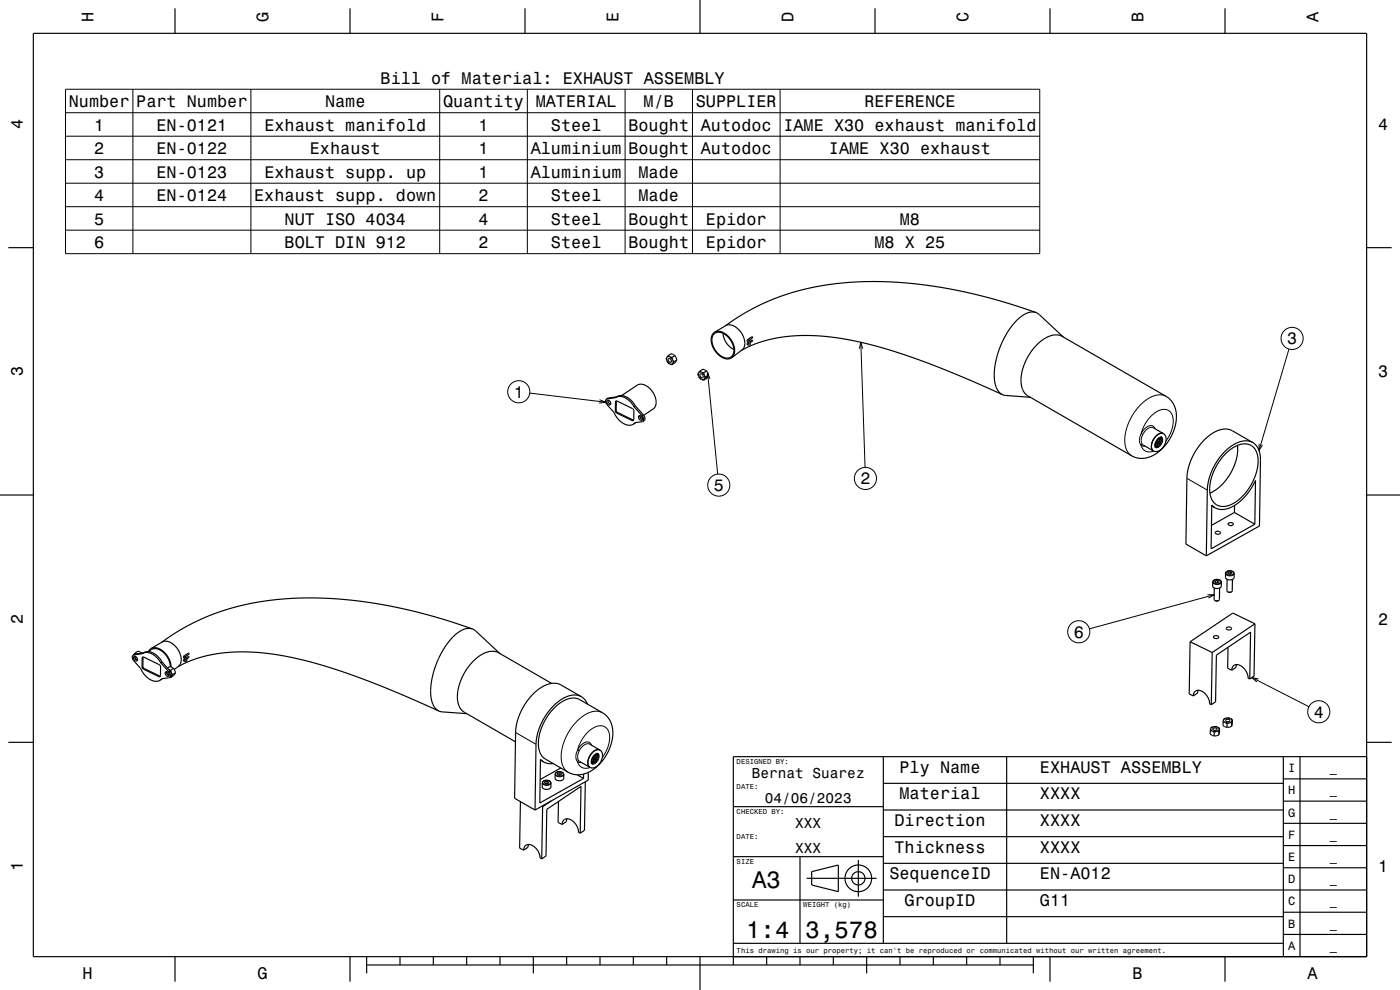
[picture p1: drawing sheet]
<svg xmlns="http://www.w3.org/2000/svg" width="420mm" height="297mm" viewBox="0 0 420 297" stroke-linecap="round" stroke-linejoin="round" font-family="sans-serif">
<g fill="none" stroke="#000" stroke-width=".35">
<path d="M10 10h400v277h-400zM52.5 2.5v7.5M105 2.5v7.5M157.5 2.5v7.5M210 0v10M262.5 2.5v7.5M315 2.5v7.5M367.5 2.5v7.5M2.5 74.3h7.5M410 74.3h7.5M214.4 99.7a4 4 0 0 0 .1 5.6 4 4 0 0 0 5 2M214.4 99.7a4.5 4.5 0 0 1 5.3 2.9 3.8 3.8 0 0 1-.2 4.7"/>
<path d="M214.4 99.7l3.3-2a3.4 3.4 0 0 1 4.2 1.5 4.6 4.6 0 0 1 1.1 5.4l-3.5 2.7M310.8 93.8a5.7 5.7 0 0 0-5.7 2.3 24.4 24.4 0 0 0-6.6 18.8 4.1 4.1 0 0 0 4.9 3.9l5.7 .4M310.8 93.8l.9 .5 7.3 6.8M310.8 93.8a140.1 140.1 0 0 0-53.2-9.2 69.9 69.9 0 0 0-40 13.1M181.9 119.7a1.18 1.18 0 0 0 .2 1.7l2.1 2.3a5.3 5.3 0 0 0 5.4 3.7l.5-.2M184.7 119.3l-2.8 .4M184.7 119.3a3.7 3.7 0 0 1 5.1 1.3l.8 1.2M184.7 119.3a4.1 4.1 0 0 1 5.1 2.1l.4 .6M185 119.1l-2.4 .3-.7 .3M186.5 118.7l4.7-3.1a4 4 0 0 1 4.9 2.5 3.6 3.6 0 0 1-.2 4.6l-2.8 1.9M200 107.3v.8M200 107.3l-.1 .2 .1 .6"/>
<path d="M200 108.1l.1 .3M200.1 107.1l-.1 .2M200.1 108.4l.8 .7M200.4 106.7l-.3 .4M200.4 106.7l.4 .3M200.6 107.6a.63 .63 0 0 1 .7 .3 .63 .63 0 0 1-.2 .8l-.6-.6zM200.8 107l-.7 .1M200.8 107l.2 .1M200.9 109.1l.2 .1M201 107.1l.8 .7M201 107.1l.6 .1M201.1 109.2l.5 .2"/>
<path d="M201.6 107.2l.2 .6M201.8 107.8l.1 .3M201.8 109.1l-.7 .1M201.8 109.1l-.2 .3M201.9 108.1v.9M201.9 108.1l.3 .5M201.9 109l-.1 .1M202.2 108.6l-.3 .4M202.5 106.7l-1.2-.6-.9 .6M202.5 106.7l.5 1.3M202.5 106.7l-.9 .5M203 108l-.5 .8-.9 .6"/>
<path d="M203 108l-.8 .6M209.5 111.9l.1 .9M209.5 111.9l-.1 .3 .2 .6M209.6 112.8l.1 .2M209.6 111.7l-.1 .2M209.7 113l.7 .8M209.9 111.3l-.3 .4M209.9 111.3l.5 .3M210.1 112.2a.63 .63 0 0 1 .8 .3 .63 .63 0 0 1-.3 .8l-.5-.4zM210.4 111.6l-.8 .1M210.4 111.6l.2 .1M210.4 113.8l.2 .1"/>
<path d="M210.6 111.7l.7 .8M210.6 111.7l.5 .2M210.6 113.9l.5 .1M211.1 111.9l.2 .6M211.3 112.5l.1 .2M211.3 113.7l-.7 .2M211.3 113.7l-.2 .3M211.4 112.7v.9M211.4 112.7l.3 .5M211.4 113.6l-.1 .1M211.7 113.2l-.3 .4M212 111.3l-1.2-.5-.9 .5"/>
<path d="M212 111.3l.6 1.3M212 111.3l-.9 .6M212.6 112.6l-.9 .6M212.6 112.6l-.6 .9-.9 .5M214.2 100.2a3.1 3.1 0 0 1 4.4 1.1 4.3 4.3 0 0 1 .7 5.8 3.7 3.7 0 0 1-4.7-1.9 4.2 4.2 0 0 1-.4-5zM216.9 100a5.9 5.9 0 0 0 3.3 4.8M222.5 105.1a39.9 39.9 0 0 1 22.8-4.4 110.5 110.5 0 0 1 32.7 8.1l10.9 4.3 11.8 5.3M224.5 103.1h.1M224.5 102.1h.1M224.6 102.1a.68 .68 0 0 1 .6 .8 .68 .68 0 0 1-.8 .6l-.3-.5 .5-.4M224.6 102.1l1.2-.7-.1-.4-1.5 1v.3l.5 .7M224.7 103l-.1 .1"/>
<path d="M224.9 102.4l.8-.3 .1 .2-.7 .5M311 103.5a7.2 7.2 0 0 1 7.3-2.8l31.5 18.2a7.5 7.5 0 0 1 2.8 8.9 12.6 12.6 0 0 1-9.4 9.7h-1.6l-1.7-.6-31.5-18.1a6.3 6.3 0 0 1-1.9-6.6 17.1 17.1 0 0 1 4.5-8.7zM182.2 120.1a.84 .84 0 0 1 .9 .4 .84 .84 0 0 1-.1 1 .91 .91 0 0 1-.8-1.4zM182.4 120a1.06 1.06 0 0 0 .8 1.2M184.7 120.3h.4l4.8 2.4 .3 .6-.2 2.8-.3 .1-4.9-2.4-.2-.6zM184.9 120.3v2.7l.2 .6 5 2.5M190.2 122l2.4 2.7a1.25 1.25 0 0 1 .2 1.7M190.6 121.8l2.4 2.7a1.14 1.14 0 0 1-.2 1.9M190.6 121.8l-.4 .2M190.7 126.8l-.6 .4M191.7 124.7a.84 .84 0 0 1 .9 .4 .84 .84 0 0 1-.1 1 .92 .92 0 0 1-.8-1.4zM191.9 124.7a1.06 1.06 0 0 0 .8 1.2"/>
<path d="M192.5 125l-.5 .3M192.8 126.4l-2.3 .4-.4 .4M343 133.5l3 1.8M346 128.3l3 1.8M346.5 133.6h.1M346.5 133.5h.3M346.5 133.6h.3M346.5 133.3h.1M346.5 133.8v.1M346.5 133.1h.2M346.5 133.9l.3 .1M346.5 133.8h.1"/>
<path d="M346.6 133h.1M346.6 133.8h.3l-.1 .1M346.6 133.8h-.1M346.7 133.9h.1M346.7 133.9h-.1M346.7 134.1h.1M346.7 134.1l.3 .1M346.7 134.1h.3M346.7 133h.1M346.7 133v.1M346.7 133.1l-.2 .2M346.8 132.7h.1"/>
<path d="M346.8 133.6h-.3M346.8 133.5v.1M346.8 133.5h.1M347 133.1h.1M347 133.1v.1M347 133.6l.4-.2-.3 .2M347 134.1v.1M347 133.6h.1M347.1 133.6h.1M347.1 132.4v.3h-.3M347.1 132.4l-.3 .3M347.1 132.5l-.2 .3"/>
<path d="M347.2 132.2h.1M347.2 133.9h.1M347.2 133.9h.4M347.3 132.9l-.3 .2M347.3 132.9h.1M347.3 131.8l-.1 .4M347.3 131.8h.1M347.3 131.8l.1 .3-.2 .1M347.3 132.9v.1M347.3 131.9l-.1 .3M347.3 133l-.3 .2M347.3 131.8v.1"/>
<path d="M347.4 133.5l-.3 .1M347.4 133.5h.1M347.4 132.7h.1M347.5 132.5l-.1 .2M347.5 131.5h.1M347.5 132.7h-.1M347.5 132.4v.1M347.5 132.3l-.1 .4M347.5 132.3h.1M347.5 132.3l.1 .1M347.5 133.1h.1M347.6 133.9l-.4 .1"/>
<path d="M347.6 133.9h.1M347.6 131.4l-.1 .1M347.6 133.9h-.4M347.6 132.4h-.1M347.6 132.8l.3 .1-.2 .2h-.2zM347.6 132.4l-.1 .3M347.7 133.5h.1M347.7 133.5v.1M347.7 131.3l.1 .1M347.7 131.6h.1M347.8 131.6v.4M347.8 131.4h.1"/>
<path d="M347.8 132h.1M347.8 132.8l-.2 .3M347.9 131.2v.1M347.9 131.3h.1M347.9 132.6h.1M347.9 131.4h.1M347.9 131.3v.1M348 132.2l-.1 .4M348 132.2h.1M348 133.3l-.3 .2M348 133.3h.1M348 131.2l.2 .1"/>
<path d="M348 132.2v.4M348 132.3v.3M348 133.3l.1 .1M348 133.3l-.3 .3M348 132.2v.1M348.1 131.5l.1 .4M348.1 133.4l-.4 .2M348.1 133v.1M348.1 133.1h.1M348.1 131.5h.1M348.1 131.5l.1 .1M348.1 131.1l.1 .2"/>
<path d="M348.1 131.6l.2 .2M348.2 133.1h.1M348.2 131.6l.1 .2M348.2 131.9h.1M348.2 131.3h.1M348.2 131.1l.3 .3M348.2 132.7l-.1 .3M348.2 132.7h.1M348.3 132.7h.1M348.3 131.9h-.1M348.3 131.1l.2 .3M348.3 132.7l-.1 .4"/>
<path d="M348.4 132.3v.1M348.4 131.5l.2 .3M348.4 131.5h.1M348.4 132.4h.1M348.4 131.4v.1M348.4 131.4l.1 .1M348.4 131.1a2.46 2.46 0 0 0-1.8 3.1M348.4 132l.1 .4M348.4 132v.3M348.5 131.5l.1 .3M348.5 132v.4M348.5 131.5h.1"/>
<path d="M348.5 131.5l.1 .2M348.5 132.4h.1M348.5 131.4h.1M348.6 131.8h.1M349 130.1a3.1 3.1 0 0 0-3.4 2.7 2.12 2.12 0 0 0 .4 2.5M349 130.1a3.1 3.1 0 0 0-3.4 2.7l-.2 1.5 .6 1M349 130.1a3.1 3.1 0 0 1-.8 4.8l-1.1 .6-1.1-.2M367.7 136.1l1.7-1.4 1.7-1 1.9-.5 1.5 .1 1.3 .7 1 1.2 .5 1.8 .1 2-.3 2.2-.9 2.5-1.1 2.2-1.5 2-1.6 1.7-1.7 1.3-1.8 .8-1.8 .2-1.7-.4-1.2-1.3-.8-1.8-.1-2.3 .6-2.9 .9-2.4 1.4-2.4zM371.2 133.6l.1 2-.4 2.2-.7 2-1.1 2.3-1.4 2-1.6 1.8-1.5 1.2-1.6 .8M375.8 132.8l-1.4-.5h-1.5l-1.7 .5-2 1.2-1.5 1.3-1.8 1.9-1.5 2.3-1.1 2.3-.7 2.5-.4 2.1-.3 20.4M375.8 132.8l.9 .7 .7 .9 .7 2.7-.3 20.7-15.9 9M375.8 132.8l-6.6-3.8-1.5-.3-1.6 .2-2.5 1.2-2.4 2-2.1 2.6-1.8 3.3-.8 2.5-.4 2.4-.3 20.3 6.1 3.6"/>
<path d="M0 148.5h10M363.5 151.8l1 .5M364.5 152.3l-1-.8-.2 13.1 13.2-7.3M364.5 152.3l1.4 .5h1.6l1.7-.5 1.6-.9 1.9-1.6 1.6-1.7 2.4-4-.2 13.2M364.6 159.6a.84 .84 0 0 1 .9-.3 .84 .84 0 0 1 .6 .7 .83 .83 0 0 1-.8 .3 .83 .83 0 0 1-.7-.7zM368.5 157.1a.83 .83 0 0 1 .8-.3 .83 .83 0 0 1 .7 .6 .84 .84 0 0 1-.9 .3 .84 .84 0 0 1-.6-.6zM370.3 153.7l6.2 3.6M370.3 153.7l-6.9 3.9M370.4 151.6l-.1 2.1M410 148.5h10M364 174.2a1.53 1.53 0 0 1 2.4 .4v1.2a1.5 1.5 0 0 1-2.6 0zM364.3 176.4l-.1 3.4 .3 .3"/>
<path d="M364.6 174.2v.5M365.2 174.8l-.3 .1M365.2 174.8h.1M365.2 174.1l-.6 .1M365.2 174.1l.6 .3-.2 .4-.6 .1-.5-.3 .1-.4M365.2 174.1v.7M365.9 176.4l-.1 3.4-.2 .3M367.8 171.6a1.53 1.53 0 0 1 2.5 .4l-.1 1.3a1.51 1.51 0 0 1-2.6-.1zM368.1 173.8v3.4l.2 .3M368.3 177.5l.5 .2 .7-.1M368.3 177.5l1.2 .1M368.4 171.7v.4"/>
<path d="M369.1 172.2l-.3 .1M369.1 172.2h.1M369.1 171.5l-.7 .2M369.1 171.5l.5 .3-.1 .4-.7 .1-.5-.3 .1-.3M369.1 171.5v.7M369.7 173.8v3.4l-.2 .4M39.9 196.5a1.18 1.18 0 0 0 .2 1.7l2.1 2.3a5.3 5.3 0 0 0 5.5 3.8l.4-.2M40.2 196.9a.84 .84 0 0 1 .9 .4 .84 .84 0 0 1-.1 1 .92 .92 0 0 1-.8-1.4zM40.2 196.3l-.1 .1M40.4 196.9a1.06 1.06 0 0 0 .8 1.1M40.5 195.9l-.3 .4M40.5 195.9l.3 .3"/>
<path d="M40.6 196.9v.6l.7 .4M40.8 196.2l-.6 .1M42.5 195.9l-1.1-.5-.9 .5M42.5 195.9l-.1 .1M42.5 195.9h.1M42.7 196.1l-2.8 .4M42.7 196.1a3.7 3.7 0 0 1 5.1 1.3l.8 1.2M42.7 196.1a4.1 4.1 0 0 1 5.1 2.1l.4 .7M42.7 197.2l.4-.1 4.9 2.4 .2 .6-.2 2.9h-.3l-4.9-2.4-.2-.6zM42.9 197.1v2.8l.2 .5 5 2.5M43 195.9l-2.4 .3-.7 .3M45.3 194.6l-.8 .9 .9-.6a4 4 0 0 1 4.9 2.5l.6 1.3 .2 1.3"/>
<path d="M45.3 194.6a4.4 4.4 0 0 1 5.3 2.9l.5 1.3 .2 1.3M45.3 194.6l3.3-2a3.4 3.4 0 0 1 4.2 1.5 4.6 4.6 0 0 1 1.1 5.4l-1.6 1.4M48.2 198.9l2.5 2.7a1.25 1.25 0 0 1 .1 1.6M48.6 198.6l2.4 2.7a1.14 1.14 0 0 1-.2 1.9M48.6 198.6l-.4 .3M53.4 200a40 40 0 0 1 22.8-4.3 110.7 110.7 0 0 1 32.7 8l10.9 4.4 11.9 5.2M55.4 198h.1M55.4 197h.1M55.4 197l.1 .1M55.5 197.1a.68 .68 0 0 1 .6 .7 .68 .68 0 0 1-.8 .6l-.3-.5 .5-.3M55.5 197.1l1.2-.8-.1-.4-1.6 1.1 .7 1M55.7 198h-.2"/>
<path d="M55.7 197.9l-.2 .1M55.9 197.3l.7-.3 .1 .3-.7 .4M141.7 188.7a5.7 5.7 0 0 0-5.7 2.3 24.4 24.4 0 0 0-6.6 18.8 4.5 4.5 0 0 0 2.2 3.5M141.7 188.7l1 .6 7.2 6.7M141.7 188.7a140.1 140.1 0 0 0-53.1-9.2 69.9 69.9 0 0 0-40 13.2M357 192.5l6.7 3.3M357 192.5l-.2 15.7 1.2 .6M363.7 195.8l-.3 15.6M364.1 190.9a.84 .84 0 0 1 .9-.3 .84 .84 0 0 1 .6 .7 .83 .83 0 0 1-.9 .3 .83 .83 0 0 1-.6-.7zM364.5 180.1l.5 .2 .6-.2M364.5 180.1h1.1M367.9 188.4a.84 .84 0 0 1 .9-.3 .84 .84 0 0 1 .6 .6 .83 .83 0 0 1-.8 .3 .83 .83 0 0 1-.7-.6z"/>
<path d="M368.4 194.2l-.1 6.3 1.2 .6M371 199.4l-.2 .8-1.3 .9M376.5 187.1l-6.6-3.2-12.9 8.6M376.5 187.1l-12.8 8.7M376.5 187.1l-.3 15.7-1.3 .9M48.7 203.6l-.6 .5M49.7 201.5a.84 .84 0 0 1 .9 .5 .84 .84 0 0 1-.1 .9 .92 .92 0 0 1-.8-1.4zM49.9 201.5a1.05 1.05 0 0 0 .8 1.2M50.1 201.5l.1 .6 .6 .5M50.2 200.4l.7-.4 1.1 .5M50.7 201l.5 .1M50.8 201l.5 .7"/>
<path d="M50.8 203.2l-2.3 .4-.4 .5M50.9 203.2l.3 .1M51.2 201.1l.1 .6M51.3 201.7l.1 .2M51.4 203l-.4 .1M51.4 203l-.2 .3M51.4 201.9l.1 .9M51.4 201.9l.4 .5M51.5 202.8l-.1 .2M51.8 202.4l-.3 .4M52 200.5l.6 1.3M52 200.5l-.8 .6"/>
<path d="M52.6 201.8l-.5 .9-.9 .6M52.6 201.8l-.8 .6M131.6 213.3l1 .3 7.4 .5M165.5 205l-15.9-9.2a5.9 5.9 0 0 0-6.5 1.5 14.4 14.4 0 0 0-5.5 14.1l.6 1.3 1 .9 15.4 8.9M166.1 212.6l1.5-1.4 1.8-1.1 1.5-.6 1.5-.1 1.4 .4 7 4a7.7 7.7 0 0 1 2.5 9.4 12.4 12.4 0 0 1-9.2 9.2l-1.9-.1-1.7-.6-7.1-4.1-.9-.8-.5-1-.5-2.7 .6-3.6 1.6-3.8zM174.4 209l-1.3-.5-1.8 .1-1.7 .6-1.8 1-1.9 1.7-1.5 1.8-2.4 4.1-.8 2.5-.4 2.6-.3 20.1M174.4 209l1 .9 .8 1.3M174.4 209l-6.6-3.8-1.5-.2-1.6 .2-2.6 1.2-2.4 2.1-2.1 2.7-1.8 3.3-.8 2.5-.3 2.2-.3 20.3 6.1 3.5M358 208.8a1.71 1.71 0 0 1 1.1-1.7 1.71 1.71 0 0 1 2 .6 4.6 4.6 0 0 1 1.8 3.5M359.4 207.1l-.1 .8-1.3 .9M362.9 211.2l.5 .2M363.1 219.1l.5 .2"/>
<path d="M363.1 219.1v1.1l1.2 .6M363.2 218.7l.4 .6M363.2 218.7l-.1 .4M363.2 218.5v.2M363.6 219.3l.2 .1M363.8 219.4l1 .1M363.8 219.4l.5 .3M363.9 218.1l-.7 .4M363.9 218.1l-.6 .2-.1 .2M363.9 218.5a.74 .74 0 0 1 1.2 .3 .64 .64 0 0 1-.7 .4 .64 .64 0 0 1-.5-.7zM364.1 218l1.1 .1M364.1 218l-.2 .1"/>
<path d="M364.3 219.7v1.1M364.8 219.5l-.5 .2M365.1 219.4l-.3 .1M365.2 218.1l.2 .1M365.4 218.2l.4 .6M365.4 218.2l.5 .3M365.7 219.4h-.6M365.7 219.4l-.1 1.1M365.7 218.9l-.6 .5M365.7 218.9v.5M365.8 218.8l-.1 .1M365.9 218.5l-.1 .3"/>
<path d="M365.9 218.5l-.3 2M366.9 216.5l.5 .2M366.9 216.5v1.2l1.2 .5M367 216.1l.4 .6M367 216.1l-.1 .4M367.1 216l-.1 .1M367.4 216.7l.2 .1M367.6 216.8l1.1 .1M367.6 216.8l.5 .3M367.7 215.5l-.6 .5M367.7 215.5l-.6 .2v.3M367.8 215.9a.74 .74 0 0 1 1.2 .3 .64 .64 0 0 1-.7 .4 .64 .64 0 0 1-.5-.7z"/>
<path d="M368 215.4l1 .1M368 215.4l-.3 .1M368.1 217.1v1.1M368.7 216.9l-.6 .2M368.9 216.8l-.2 .1M369 215.5l.2 .1M369.2 215.6l.4 .6M369.2 215.6l.5 .3M369.5 217.9l-1.4 .3M369.5 216.8h-.6M369.5 216.8v1.1M369.5 201.1a1.71 1.71 0 0 1 1.2-1.7 1.71 1.71 0 0 1 1.9 .6 4.6 4.6 0 0 1 1.8 3.5l.5 .2"/>
<path d="M369.6 216.3l-.7 .5M369.6 216.3l-.1 .5M369.6 216.2v.1M369.7 215.9l-.1 .3M369.7 215.9l-.2 2M374.9 203.7l.3-14.1-10.3 6.9-.2 14-1.3 .9M2.5 222.7h7.5M162.1 228l1 .6M162.9 234.5a1.53 1.53 0 0 1 2.4 .4v1.2a1.51 1.51 0 0 1-2.6 0zM163.1 228.6l-1-.8-.2 13.1 13.2-7.4M163.1 228.6l1.4 .5h1.4M163.5 234.5v.4"/>
<path d="M164.1 235l-.3 .1M164.1 235l.1 .1M164.1 234.4l-.6 .1M164.1 234.4l.5 .2-.1 .4-.6 .2-.6-.3 .2-.4M164.1 234.4v.6M166.7 231.9a1.53 1.53 0 0 1 2.4 .4v1.2a1.5 1.5 0 0 1-2.6 0zM167.3 231.9l-.1 .4 .5 .3M167.3 231.9v.5M168 232.4l-.3 .1M168 232.4v.1M168 231.8l-.7 .1M168 231.8l.5 .3-.1 .3-.7 .2"/>
<path d="M168 231.8v.6M168.2 230.4l-6.2 3.5M173.2 232.4l1.9 1.1M173.9 228.4l3.1 1.8M175.1 232.2v1.3M175.6 234.5l-.3 14.6-1.2 .9M176.5 231.7v2.4l-16 8.9M176.9 223.3l3.1 1.7M177.4 228.5h.1M177.4 228.4h.1M177.4 228.2h.1M177.4 228.8h.1"/>
<path d="M177.5 228.7l.3 .2M177.5 228.7l-.1 .1M177.5 228.8l.3 .1M177.5 227.9h.1M177.5 227.9l.1 .1M177.5 228.9h.3M177.6 228h.1M177.6 228h-.1M177.6 229h.1M177.6 229v.1M177.6 229l.4 .1h-.4M177.6 228l-.2 .2"/>
<path d="M177.7 227.6h.1M177.7 228.5h-.3M177.8 228.4h-.4M177.8 228.4h.1M177.8 228.4l-.4 .1M177.9 228.1h.1M178 228.5h.1M178 227.4l-.2 .3M178.1 228.8l.2 .1 .2-.1M178.2 228.7l.3 .1M178.2 228.7l-.1 .1M178.2 227.1h.1"/>
<path d="M178.2 226.7l-.2 .3 .2 .1M178.2 226.7h.1M178.2 227.9l-.3 .2M178.2 227.9h.1M178.2 226.7v.4M178.2 227.8l-.3 .3M178.2 228.3l-.2 .2M178.2 228.3h.1M178.3 226.8l-.1 .3M178.3 227.6h.1M178.3 228.3v.2h-.3M178.4 228.4l-.4 .1"/>
<path d="M178.4 226.5h.1M178.4 227.2l-.1 .4M178.4 227.2h.1M178.4 228l.4-.3-.3 .3M178.4 228h.1M178.5 226.4h.1M178.5 227.2v.1M178.5 228h.1M178.5 228.9h-.4M178.5 228.9h.1M178.5 226.4h-.1M178.5 227.3l-.1 .3"/>
<path d="M178.6 228.4l.1 .1M178.6 228.4h.1M178.6 226.6l.1 .4M178.7 226.2v.1M178.7 226.6v.3M178.7 226.6h-.1M178.7 226.3h.1M178.7 228.4v.1M178.7 226.9h.1M178.8 227.7l-.3 .4M178.8 227.5l.2-.4-.1 .4M178.8 227.5h.1"/>
<path d="M178.8 226.3h.1M178.9 226.2l-.1 .1M178.9 226.2h.1M178.9 226.1l.3 .1M178.9 228.2l-.3 .2M178.9 226.5v.1M178.9 226.6l.2 .2M178.9 227.2v.3M178.9 228.3l-.2 .1M178.9 228.2v.2l-.2 .1M178.9 228.3h.1M179 227.1l-.1 .1"/>
<path d="M179 226.5h.1M179 226.5h-.1M179 228h.1M179.1 226l.1 .2M179.1 226.5l.1 .3M179.1 228h.1M179.1 226.5l.1 .2M179.2 226.2h.1M179.2 226v.1M179.2 227.6l-.2 .4M179.2 226h.1M179.2 227.6h.1"/>
<path d="M179.2 226.8h.1M179.2 226.1l.3 .2M179.2 227.6v.1M179.2 226.8h-.1M179.2 226l.3 .3M179.2 227.7l-.1 .3M179.3 226.4l.1 .2M179.3 226.4h.1M179.4 226.4l.1 .3M179.4 226.4h-.1M179.4 226.9l-.2 .3 .2 .1M179.4 226a2.46 2.46 0 0 0-1.8 3.2"/>
<path d="M179.4 226.9v.1M179.4 226.6v.1M179.4 226.9l.1 .4M179.4 227v.3M179.4 226.7h.1M179.4 226.4h.1M179.4 226.4l.2 .2M179.5 227.3h.1M179.5 226.3h.1M179.5 226.7h.1M180 225a3.1 3.1 0 0 0-3.4 2.7 2.13 2.13 0 0 0 .4 2.5M180 225a3.1 3.1 0 0 0-3.4 2.7l-.2 1.5 .6 1"/>
<path d="M180 225a3.2 3.2 0 0 1-.8 4.8l-1.2 .6-1-.2M265 235h120M265 227v56M302 227v56M365.6 220.5l-1.3 .3M385 233.7h25M385 227v60M390 227v60M410 222.7h7.5M410 227h-190v62.5M156.1 240.5l-.2 13.9 1.2 .6M157.1 255a1.71 1.71 0 0 1 1.2-1.7 1.71 1.71 0 0 1 1.9 .7 4.6 4.6 0 0 1 1.8 3.4l.5 .3"/>
<path d="M158.6 253.3l-.2 .9-1.3 .8M162.5 241.9l.3 .1M162.8 242l-.3 15.7M165.4 240.3l-2.6 1.7M167.5 240.5l-.1 6.2 1.3 .6M168.7 247.3a1.71 1.71 0 0 1 1.1-1.7 1.71 1.71 0 0 1 1.9 .7 4.6 4.6 0 0 1 1.9 3.4l.5 .3M170.1 245.6l-.2 .9-1.2 .8M174.1 250l.2-14.1-10.3 6.9-.2 14-1.3 .9M220 257h45M220 242h45M240 257v26M257.5 258v11"/>
<path d="M265 259h120M265 251h120M265 243h120M385 253.7h25M385 247h25M385 240.3h25M220 270h45M242 263.5h21M243.5 261.5l8-2v8l-8-2zM265 275h120M265 267h145M385 273.7h25"/>
<path d="M385 260.3h25M52.5 287v7.5M105 287v7.5M110 289.5h200M110 287v5M120 287v2.5M130 287v2.5M140 287v2.5M150 287v2.5M160 287v5M170 287v2.5M180 287v2.5"/>
<path d="M190 287v2.5M200 287v2.5M210 287v10M220 283h165M230 287v2.5M240 287v2.5M250 287v2.5M260 287v5M270 287v2.5M280 287v2.5M290 287v2.5M300 287v2.5"/>
<path d="M310 287v5M315 287v7.5M367.5 287v7.5M385 280.3h25"/>
<circle cx="347.7" cy="131.8" r=".18"/>
<circle cx="177.9" cy="227.5" r=".19"/>
<circle cx="257.5" cy="263.5" r="2"/>
<circle cx="257.5" cy="263.5" r="4"/>
</g>
<g fill="none" stroke="#000" stroke-width=".3">
<path d="M19.6 26.8h292.3v49.3h-292.3zM19.6 33.8h292.3M39.9 26.8v49.3M75.3 26.8v49.3M131.9 26.8v49.3M158.2 26.8v49.3M187.5 26.8v49.3M207.7 26.8v49.3M234 26.8v49.3M19.6 40.9h292.3M19.6 47.9h292.3M19.6 55h292.3"/>
<path d="M19.6 62h292.3M19.6 69.1h292.3M158.9 117.9l22.8 2.8M179.9 119.9l1.8 .8-2 .2M182.6 119.4l-.4 .2M212.3 111.8l3 30.4M213 113.7l-.7-1.9-.3 2M224.3 101.9l.2 .2M224.3 102.9l.2 .2M224.5 103.1l-.2 .3M224.5 102.1l-.2 .4M258.3 102.7l1.2 37.5"/>
<path d="M258.8 104.6l-.5-1.9-.5 1.9M349.8 118.9l-1.2-.4h-1.2l-1.4 .3-1.4 .7-2.7 2.3-2.4 3.1-1.5 3.6-.6 3.7 .2 1.6 .4 1.3 .6 .9 .9 .8M386.7 104.7l-9 30.5M184.9 123l-.3 .2M184.9 120.4l-.3 .2M185.3 123.8l-.2 .1M189.9 126l-.2 .2M193 124.5l-.4 .2M341.9 132.9l.4 .6M341.9 132.9h.1M342.3 133.5a2.67 2.67 0 0 0 3.8 1.8M342.3 133.5l.5 .3h.7"/>
<path d="M342.3 130.1l.7-1.9 1-1.8 1.4-1.6 1.4-1.2a3 3 0 0 1 4.8 .8l.4 1.8-.3 2-.8 2.2-1.1 1.9M342.3 130.1l-.4 1.6v1.2M342.3 130.1l.6 .2M342.8 133.4l.2 .1M342.8 133.4l-.5 .1M342.9 130.3l-.5 1.8 .4 1.3M346 128.3a2.8 2.8 0 0 0-3.1 2M346.5 133.5v.1M346.5 128.6a1.56 1.56 0 0 0-2.7-.3l-1.5 1.8M346.5 133.9h.1M346.6 133.4v.1M346.6 133v.1"/>
<path d="M346.7 133.8v.1M346.7 134.1h.1M346.7 133v.1M346.7 134.1v.1M346.7 133.4l.1 .1M346.8 132.6h.1M346.8 132.7h.1M346.8 133.8v.1M346.8 132.5l.1 .1M346.8 133.4v.1M346.9 133.8v.1M346.9 132.4l.1 .1"/>
<path d="M347 133v.1M347 133l.1 .1M347 132.4l.1 .1M347 134.1v.1M347.1 133.5v.1M347.1 132.9v.1M347.1 133.4v.2M347.1 132h.1M347.1 131.9h.1M347.1 132.2h.1M347.2 131.9h.1M347.2 133.4v.1"/>
<path d="M347.2 133.9v.1M347.2 132.9l.1 .1M347.2 133.8l.1 .2M347.3 132.9h.1M347.3 133.8v.1M347.3 133.4h.1M347.3 132.5l.1 .1M347.4 132.4h.1M347.5 133.8v.1M347.5 132.9l.1 .1M347.5 133.8l.1 .1M347.5 133.1h.1"/>
<path d="M347.5 132.3h.1M347.6 132.9h.1M347.6 132.8l.1 .1M347.7 133.4l.1 .1M347.7 133.3l.1 .1M347.7 131.8h-.1M347.7 132.8h.1M347.7 131.7h-.1M347.8 131.6l-.2 .1M347.8 132h-.2M347.8 133.3l.1 .1M347.8 132h-.1"/>
<path d="M347.8 132.4h.1M347.8 132.3h.2M347.8 132.5l.2 .1M347.9 131.3h-.2M347.9 132.3h.1M347.9 131.4h.1M347.9 133.3h.1M347.9 131.3l-.1 .1M348 133.3h.1M348 132.9h.1M348.1 131.5l-.1 .1M348.1 133.1h.1"/>
<path d="M348.1 132.8h.1M348.1 131.6h-.1M348.1 131.6l-.1 .1M348.2 131.2l-.1 .1M348.2 131.8h-.1M348.2 131.3h.1M348.2 131.1h.1M348.2 132.7h.1M348.3 131.1v.1M348.3 131.8l-.2 .1M348.4 131.4v.1M348.4 131.1a2.08 2.08 0 0 1-1.8 3.1"/>
<path d="M348.4 132.2h-.1M348.5 131.5h-.1M348.5 132.1h-.2M348.5 131.2l-.1 .1M348.5 132.3v.1M348.5 131.3h-.1M348.5 131.5l-.1 .1M348.5 131.3v.1M348.6 131.6l-.2 .1M348.6 131.8h.1M348.6 131.7l-.1 .1M377.8 133.2l-.1 2 1-1.8"/>
<path d="M356.1 143.5l6.1 3.5M362.3 178.4h2l-1.8 1M363.8 174.6a1.51 1.51 0 0 0 2.6 0M364 174.2a1.34 1.34 0 0 1 2.3 .4 1.32 1.32 0 0 1-2.3-.3zM364.3 178.4l-37.5 10.3M367.7 172a1.51 1.51 0 0 0 2.6 0M367.9 171.6a1.34 1.34 0 0 1 2.2 .4 1.32 1.32 0 0 1-2.3-.2zM40.6 196.2l-.4 .3M42.9 199.9l-.3 .1M42.9 197.2l-.2 .2M55.2 196.8l.3 .2-.2 .4M55.2 197.8l.2 .2-.2 .4"/>
<path d="M43.3 200.6l-.2 .2M47.9 202.8l-.2 .2M51 201.3l-.3 .3M154.7 219.8l6.1 3.5M180.8 213.8l-1.1-.4h-1.3l-1.3 .3-1.4 .6-2.8 2.2-2.4 3.4-1.7 3.8-.5 3.3 .2 1.5 .4 1.3 .6 1.1 1 .8M375.6 203.3l17.1 8.7M377.5 203.7l-1.9-.4 1.5 1.3M162.7 234.9a1.51 1.51 0 0 0 2.6 0M162.9 234.5a1.34 1.34 0 0 1 2.3 .4 1.32 1.32 0 0 1-2.3-.3zM166.5 232.3a1.51 1.51 0 0 0 2.6 0M166.8 231.9a1.34 1.34 0 0 1 2.2 .4 1.32 1.32 0 0 1-2.3-.3zM172.9 227.8l.3 .7"/>
<path d="M172.9 227.8h.1M173.2 228.5a2.67 2.67 0 0 0 3.8 1.7M173.2 228.5l.5 .2h.7M173.3 225l.7-1.9 .9-1.7 1.3-1.6 1.5-1.2a3 3 0 0 1 4.9 .8l.3 1.7-.2 2-.9 2.2-1.1 2M173.3 225l-.5 1.6 .1 1.2M173.3 225l.5 .3M173.7 228.3l.2 .1M173.7 228.3l-.5 .2M173.8 225.3l-.5 1.7 .4 1.3M176.9 223.3a2.8 2.8 0 0 0-3.1 2M177.4 228.4v.1M177.4 223.5a1.56 1.56 0 0 0-2.7-.3l-1.4 1.8"/>
<path d="M177.5 228.7v.1M177.5 228.3v.2M177.5 227.9l.1 .1M177.6 228.7v.1M177.6 229v.1M177.7 228.3v.1M177.7 227.5l.1 .1M177.7 227.6l.1 .1M177.7 228.7v.2M177.8 227.4v.1M177.8 228.4h.1M177.8 228.7v.2"/>
<path d="M177.8 227.4h.1M177.9 227.9v.2M177.9 227.9l.1 .1M177.9 227.3l.1 .1M178 229.1h.1M178 227.8l.1 .1M178 228.4v.1M178 228.3l.1 .2M178 226.9h.1M178.1 226.9h.1M178.1 227.1h.1M178.1 228.3v.1"/>
<path d="M178.1 226.8h.1M178.1 228.9h.1M178.1 227.8h.1M178.2 228.7l.1 .1M178.2 227.4l.1 .1M178.3 227.4h.1M178.3 228.4h.1M178.3 227.3h.1M178.4 228.7v.1M178.4 227.9h.1M178.4 228.7l.1 .2M178.4 227.2l.1 .1"/>
<path d="M178.4 228h.1M178.5 227.8l.1 .1M178.5 227.7l.1 .1M178.6 228.3l.1 .1M178.7 228.3v.1M178.7 226.7h-.2M178.7 227.7h.1M178.7 226.6l-.2 .1M178.7 226.9h-.1M178.7 226.6h-.1M178.7 228.2l.1 .1M178.7 227.3h.2"/>
<path d="M178.8 227.2h.1M178.8 226.2l-.1 .1M178.8 226.3h.1M178.9 228.2v.1M178.9 226.2l-.2 .1M178.9 227.5h.1M179 227.8l.1 .1M179 228h.1M179 226.5h-.1M179 227.7h.2M179.1 226.5v.1M179.1 226.1l-.1 .1"/>
<path d="M179.1 226.7l-.1 .1M179.2 226.2l-.1 .1M179.2 227.6h.1M179.2 226.8h-.2M179.2 226v.1M179.3 226l-.3 .2M179.3 226.4h.1M179.4 226a2.08 2.08 0 0 1-1.8 3.2M179.4 227.1h-.2M179.4 227h-.2M179.4 226.1l-.1 .1M179.4 227.2l-.1 .1"/>
<path d="M179.4 226.2v.1M179.4 226.4l-.1 .1M179.5 227.3h-.2M179.5 226.2l-.1 .1M179.5 226.6h-.1h.2M179.5 226.7h.1"/>
<circle cx="155.6" cy="117.5" r="3.3"/>
<circle cx="387.6" cy="101.5" r="3.3"/>
<circle cx="215.6" cy="145.5" r="3.3"/>
<circle cx="259.6" cy="143.5" r="3.3"/>
<circle cx="323.6" cy="189.5" r="3.3"/>
<circle cx="395.6" cy="213.5" r="3.3"/>
</g>
<g font-size="7.2">
<text x="225.7" y="266.3">A3</text>
<text x="223.8" y="281.3">1:4</text>
<text x="241.7" y="281.3">3,578</text>
</g>
<g font-size="5">
<text x="28.1" y="6.5" transform="rotate(-90 28.1 6.5)">H</text>
<text x="80.6" y="6.5" transform="rotate(-90 80.6 6.5)">G</text>
<text x="133.1" y="6.5" transform="rotate(-90 133.1 6.5)">F</text>
<text x="185.6" y="6.5" transform="rotate(-90 185.6 6.5)">E</text>
<text x="238.1" y="6.5" transform="rotate(-90 238.1 6.5)">D</text>
<text x="290.6" y="6.5" transform="rotate(-90 290.6 6.5)">C</text>
<text x="343.1" y="6.5" transform="rotate(-90 343.1 6.5)">B</text>
<text x="395.6" y="6.5" transform="rotate(-90 395.6 6.5)">A</text>
<text x="114.2" y="25.1">Bill of Material: EXHAUST ASSEMBLY</text>
<text x="20.7" y="32.1">Number</text>
<text x="40.9" y="32.1">Part Number</text>
<text x="97.5" y="32.1">Name</text>
<text x="132.9" y="32.1">Quantity</text>
<text x="160.7" y="32.1">MATERIAL</text>
<text x="193.1" y="32.1">M/B</text>
<text x="208.7" y="32.1">SUPPLIER</text>
<text x="259.3" y="32.1">REFERENCE</text>
<text x="6.8" y="38.7" transform="rotate(-90 6.8 38.7)">4</text>
<text x="28.2" y="39.2">1</text>
<text x="46.9" y="39.2">EN-0121</text>
<text x="79.3" y="39.2">Exhaust manifold</text>
<text x="143.5" y="39.2">1</text>
<text x="165.3" y="39.2">Steel</text>
<text x="188.5" y="39.2">Bought</text>
<text x="210.3" y="39.2">Autodoc</text>
<text x="235" y="39.2">IAME X30 exhaust manifold</text>
<text x="413.5" y="39">4</text>
<text x="28.2" y="46.2">2</text>
<text x="46.9" y="46.2">EN-0122</text>
<text x="93" y="46.2">Exhaust</text>
<text x="143.5" y="46.2">1</text>
<text x="159.2" y="46.2">Aluminium</text>
<text x="188.5" y="46.2">Bought</text>
<text x="210.3" y="46.2">Autodoc</text>
<text x="248.7" y="46.2">IAME X30 exhaust</text>
<text x="28.2" y="53.3">3</text>
<text x="46.9" y="53.3">EN-0123</text>
<text x="79.3" y="53.3">Exhaust supp. up</text>
<text x="143.5" y="53.3">1</text>
<text x="159.2" y="53.3">Aluminium</text>
<text x="191.6" y="53.3">Made</text>
<text x="28.2" y="60.3">4</text>
<text x="46.9" y="60.3">EN-0124</text>
<text x="76.3" y="60.3">Exhaust supp. down</text>
<text x="143.5" y="60.3">2</text>
<text x="165.3" y="60.3">Steel</text>
<text x="191.6" y="60.3">Made</text>
<text x="28.2" y="67.4">5</text>
<text x="85.4" y="67.4">NUT ISO 4034</text>
<text x="143.5" y="67.4">4</text>
<text x="165.3" y="67.4">Steel</text>
<text x="188.5" y="67.4">Bought</text>
<text x="211.8" y="67.4">Epidor</text>
<text x="269.9" y="67.4">M8</text>
<text x="28.2" y="74.4">6</text>
<text x="85.4" y="74.4">BOLT DIN 912</text>
<text x="143.5" y="74.4">2</text>
<text x="165.3" y="74.4">Steel</text>
<text x="188.5" y="74.4">Bought</text>
<text x="211.8" y="74.4">Epidor</text>
<text x="262.4" y="74.4">M8 X 25</text>
<text x="386.1" y="103.3">3</text>
<text x="6.8" y="112.9" transform="rotate(-90 6.8 112.9)">3</text>
<text x="413.5" y="113.2">3</text>
<text x="154.1" y="119.3">1</text>
<text x="214.1" y="147.3">5</text>
<text x="258.1" y="145.3">2</text>
<text x="6.8" y="187.1" transform="rotate(-90 6.8 187.1)">2</text>
<text x="322.1" y="191.3">6</text>
<text x="413.5" y="187.4">2</text>
<text x="394.1" y="215.3">4</text>
<text x="269.9" y="231.8">Ply Name</text>
<text x="312" y="231.8">EXHAUST ASSEMBLY</text>
<text x="269.9" y="239.8">Material</text>
<text x="312" y="239.8">XXXX</text>
<text x="268.3" y="247.8">Direction</text>
<text x="312" y="247.8">XXXX</text>
<text x="268.3" y="255.8">Thickness</text>
<text x="312" y="255.8">XXXX</text>
<text x="6.8" y="261.3" transform="rotate(-90 6.8 261.3)">1</text>
<text x="266.8" y="263.8">SequenceID</text>
<text x="312" y="263.8">EN-A012</text>
<text x="413.5" y="261.6">1</text>
<text x="271.4" y="271.8">GroupID</text>
<text x="312" y="271.8">G11</text>
<text x="24.7" y="293.8">H</text>
<text x="77.2" y="293.8">G</text>
<text x="339.7" y="293.8">B</text>
<text x="392.2" y="293.8">A</text>
</g>
<g font-size="4.3">
<text x="225.6" y="233.5">Bernat Suarez</text>
<text x="229.5" y="241">04/06/2023</text>
<text x="238.6" y="248.5">XXX</text>
<text x="238.6" y="256">XXX</text>
</g>
<g font-size="3.6">
<text x="386.4" y="231.6">I</text>
<text x="398.9" y="231.6">_</text>
<text x="386.4" y="238.3">H</text>
<text x="398.9" y="238.3">_</text>
<text x="386.4" y="245">G</text>
<text x="398.9" y="245">_</text>
<text x="386.4" y="251.6">F</text>
<text x="398.9" y="251.6">_</text>
<text x="386.4" y="258.3">E</text>
<text x="398.9" y="258.3">_</text>
<text x="386.4" y="265">D</text>
<text x="398.9" y="265">_</text>
<text x="386.4" y="271.6">C</text>
<text x="398.9" y="271.6">_</text>
<text x="386.4" y="278.3">B</text>
<text x="398.9" y="278.3">_</text>
<text x="386.4" y="285">A</text>
<text x="398.9" y="285">_</text>
</g>
<g font-size="2.2">
<text x="221" y="229.1">DESIGNED BY:</text>
<text x="221" y="236.6">DATE:</text>
<text x="221" y="244.1">CHECKED BY:</text>
<text x="221" y="251.6">DATE:</text>
<text x="221" y="259.1">SIZE</text>
<text x="221" y="272.1">SCALE</text>
<text x="241" y="272.1">WEIGHT (kg)</text>
<text x="221" y="285.8">This drawing is our property; it can't be reproduced or communicated without our written agreement.</text>
</g>
</svg>
